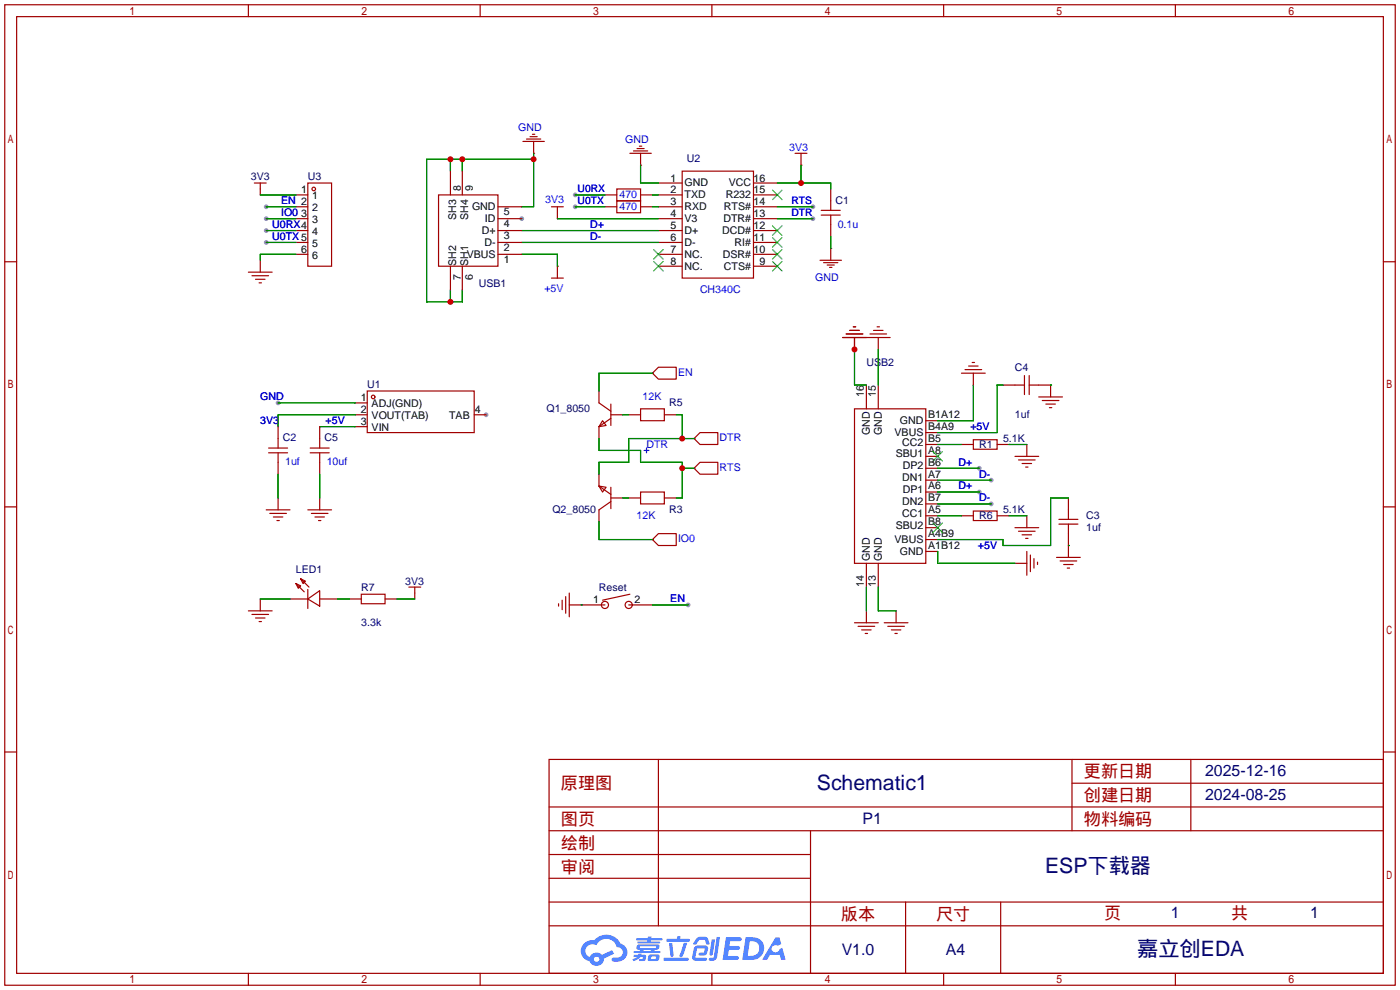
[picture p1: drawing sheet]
<svg xmlns="http://www.w3.org/2000/svg" width="299mm" height="212mm" viewBox="0 0 299 212" stroke-linecap="round" stroke-linejoin="round" font-family="sans-serif">
<g fill="#999">
<circle cx="111.5" cy="46.7" r=".51"/>
<circle cx="103.9" cy="88.6" r=".51"/>
<circle cx="173.7" cy="44.2" r=".51"/>
<circle cx="173.7" cy="46.7" r=".51"/>
<circle cx="122.9" cy="44.2" r=".51"/>
<circle cx="122.9" cy="41.7" r=".51"/>
<circle cx="56.9" cy="44.2" r=".51"/>
<circle cx="56.9" cy="46.7" r=".51"/>
<circle cx="56.9" cy="49.3" r=".51"/>
<circle cx="56.9" cy="51.8" r=".51"/>
<circle cx="59.4" cy="86.1" r=".51"/>
<circle cx="209.3" cy="100.1" r=".51"/>
<circle cx="209.3" cy="105.2" r=".51"/>
<circle cx="211.8" cy="102.6" r=".51"/>
<circle cx="211.8" cy="107.7" r=".51"/>
<circle cx="147.1" cy="129.3" r=".51"/>
</g>
<g fill="none" stroke="#a10000" stroke-width=".25">
<path d="M1 1h297.2v209.6h-297.2zM3.6 3.6h292.1v204.4h-292.1zM53.1 1v2.6M102.6 1v2.6M152.1 1v2.6M201.7 1v2.6M251.2 1v2.6M1 55.9h2.6M295.7 55.9h2.5M1 108.3h2.6M295.7 108.3h2.5M1 160.7h2.6"/>
<path d="M117.3 162.3h178.4v45.7h-178.4zM117.3 177.5h178.4M117.3 172.5h178.4M140.7 162.3v35.6M173.2 177.5v30.5M229.1 162.3v15.2M229.1 167.4h66.6M254.5 162.3v15.2M295.7 160.7h2.5M117.3 182.6h55.9M117.3 197.9h178.4M117.3 192.8h178.4"/>
<path d="M117.3 187.7h55.9M193.5 192.8v15.2M213.9 192.8v15.2M53.1 208v2.6M102.6 208v2.6M152.1 208v2.6M201.7 208v2.6M251.2 208v2.6"/>
</g>
<g fill="#5487ff">
<path d="M155.2 200.3h2.6a.48 .48 0 0 1 .7 .4 .48 .48 0 0 1-.6 .4h-1.8l-.2 1.1h1.9a.43 .43 0 0 1 .4 .4 .43 .43 0 0 1-.5 .4h-1.9l-.2 1.3h1.7a.45 .45 0 0 1 .5 .2 .45 .45 0 0 1-.1 .6h-3.3z"/>
<path d="M165.7 200.3h.9l.4 1.5-.8 .3a.84 .84 0 0 0-1.2 .3 .84 .84 0 0 0 .4 1.1 .84 .84 0 0 0 1.1-.4l.1-.2 .6-.3 .7 2.5h-1l-.2-1h-2.1l-.6 1h-1.1z"/>
<path d="M152.1 200.8h.7l-.5 3.1a.36 .36 0 0 1-.3 .3 .36 .36 0 0 1-.4-.3z"/>
<path d="M153.2 200.2h.7l-.6 4.3a1.13 1.13 0 0 1-1.8 .6l.2-.4h.7l.2-.2z"/>
<path d="M148.9 200.6l.6-.4h1a.77 .77 0 0 1 .9 .5l.3 1-.2 .2h-.5l-.3-.9-.2-.2-1 .1-.7 1-.6-.1-.1-.2z"/>
<path d="M148.4 202.4l.6-.3h1.7a.81 .81 0 0 1 .7 .5 .81 .81 0 0 1-.2 .8 .81 .81 0 0 1-.9 .8h-.7a.32 .32 0 0 1-.3-.3 .32 .32 0 0 1 .4-.3h.7l.2-.9-1.6 .1-.4 1.8 2.2 .1a.32 .32 0 0 1 .3 .4 .32 .32 0 0 1-.4 .2h-2.2l-.5-.3-.1-.5z"/>
<path d="M141.9 204.7h5a.33 .33 0 0 1 .3 .3 .33 .33 0 0 1-.3 .3h-4.9l-.2-.1z"/>
<path d="M146.1 201.5h.8l-.7 2a.98 .98 0 0 1-.7 1.1l-.3-.3z"/>
<path d="M143 201.6h.7l.3 2.5a.34 .34 0 0 1-.3 .4 .34 .34 0 0 1-.4-.3z"/>
<path d="M142.5 200.7h2.1l.3-.6h.6l-.1 .6h1.7a.32 .32 0 0 1 .4 .3 .32 .32 0 0 1-.4 .3h-4.5l-.2-.2z"/>
<path d="M135.5 204.1h.9l.1-.3h.6v.3h.8a.82 .82 0 0 1-.5 1.3h-.8v-.4l.7-.1 .1-.3a.68 .68 0 0 0-1 .4l-1.1 .4-.1-.4 .9-.5h-.7z"/>
<path d="M136 200.5h2.4l.1-.3h.7v.3h2.2l.2 .3-.2 .2h-2.3v.2h1.8l.2 .3-.2 .1h-4.5l-.1-.4h2l.1-.2h-2.3l-.1-.2z"/>
<path d="M159.4 200.3l-.8 4.9h1.7a2.5 2.5 0 0 0 3-2.5 2.5 2.5 0 0 0-3.1-2.4zM160.3 201.1a1.61 1.61 0 0 1 2 1.5 1.61 1.61 0 0 1-1.8 1.7h-.7z"/>
<path d="M136.2 202a.55 .55 0 0 0-.2 .8 .55 .55 0 0 0 .7 .2l.1 .3h-1.3v.3l5.4 .1 .3-.2-.2-.2h-1.2l.2-.3a.7 .7 0 0 0 .8-.3 .7 .7 0 0 0 0-.8l-4.2-.1zM136.8 202.3l3.3-.1 .1 .1-.2 .3h-3.2zM137.5 203h1.7l-.2 .3h-1.4z"/>
<path d="M138.6 204.2a1.05 1.05 0 0 0 0 1.2 2.91 2.91 0 0 0 2.2-.2 .98 .98 0 0 0 0-1.2h-1.6zM139.2 204.5l.9-.1 .1 .4-.2 .2-.8-.1z"/>
<path d="M124.9 201.6a2.23 2.23 0 0 0-.7 2.3 2.23 2.23 0 0 0 1.8 1.6 1.58 1.58 0 0 0 1.8 .9 1.58 1.58 0 0 0 1.3-1.5l2.2-1.1-.5-.7-2.1 1a1.65 1.65 0 0 0-2.7 .4 1.45 1.45 0 0 1-.8-1.9 1.45 1.45 0 0 1 2-.7l.3 .1a2.3 2.3 0 0 1 2.3-1.3 2.3 2.3 0 0 1 2 1.7 1.12 1.12 0 0 1 1.3 1 1.12 1.12 0 0 1-1.1 1.2h-.7a.45 .45 0 0 0-.6 .4 .45 .45 0 0 0 .5 .5 2.21 2.21 0 0 0 2.2-.5 2.21 2.21 0 0 0 .5-2.3 2.13 2.13 0 0 0-1.3-1.1 3.3 3.3 0 0 0-5.6-.7l-1.1 .1zM127 205a.57 .57 0 0 1 1.1 0 .57 .57 0 0 1-1.1 0z"/>
</g>
<path d="M137.7 96.3h1M138.2 95.8v1" fill="none" stroke="#00f" stroke-width=".25"/>
<g fill="none" stroke="#a10000" stroke-width=".25">
<path d="M54.4 39.1h2.5M55.6 39.1v2.6M65.8 39.1h5.1v17.8h-5.1zM96.3 36.6v5.1M98.8 36.6v5.1M111.8 30.2h4.5M112.5 29.7h3.1M113.3 29.2h1.5M113.8 28.7h.5M114 32.8h.1M114 30.2v2.6M134.6 32.8h4.6"/>
<path d="M135.4 32.3h3M136.1 31.8h1.6M136.7 31.2h.5M136.9 35.3h.1M136.9 32.8v2.5M140.7 39.1h5.1M145.8 36.6h15.2v22.8h-15.2zM161 39.1h5.1M169.9 32.8h2.6M171.2 35.3h.1M171.2 32.8v2.5M53.1 58.2h5.1"/>
<path d="M53.8 58.9h3.6M54.6 59.7h2M55.6 55.6v2.6M63.2 41.7h2.6M63.2 44.2h2.6M63.2 46.7h2.6M63.2 49.3h2.6M63.2 51.8h2.6M63.2 54.4h2.6M93.7 41.7h12.7v15.2h-12.7zM96.3 56.9v5.1M98.8 56.9v5.1"/>
<path d="M106.4 44.2h5.1M106.4 46.7h5.1M106.4 49.3h5.1M106.4 51.8h5.1M106.4 54.4h5.1M117.9 44.2h2.5M117.9 59.4h2.5M119.1 46.7h.1M119.1 56.9h.1M119.1 44.2v2.5M119.1 56.9v2.5M129.3 41.7h2.5"/>
<path d="M129.3 44.2h2.5M131.8 42.9h5.1v2.6h-5.1zM131.8 40.4h5.1v2.5h-5.1zM136.9 41.7h2.5M136.9 44.2h2.5M140.7 41.7h5.1M140.7 44.2h5.1M140.7 46.7h5.1M140.7 49.3h5.1M140.7 51.8h5.1M140.7 54.4h5.1M140.7 56.9h5.1"/>
<path d="M161 41.7h5.1M161 44.2h5.1M161 46.7h5.1M161 49.3h5.1M161 51.8h5.1M161 54.4h5.1M161 56.9h5.1M175.3 55.6h4.5M175.5 46h4.1M175.5 45h4.1M176 56.1h3.1M176.8 56.6h1.5"/>
<path d="M177.3 57.2h.5M177.5 53.1h.1M177.5 40.4v4.6M177.5 46v4.5M177.5 53.1v2.5M55.4 60.5h.5M139.4 79.8l1.3-1.3h3.8v2.5h-3.8zM139.4 79.8h.1M180.1 72.1h10.1M180.8 71.4h3.6M181.6 70.6h2M182.4 69.8h.5"/>
<path d="M182.6 72.1v2.6M185.9 71.4h3.6M186.7 70.6h2M187.5 69.8h.5M187.7 72.1v2.6M205.5 79.8h5.1M206.2 79h3.6M207 78.2h2M207.8 77.5h.5M208 79.8v2.5M57.4 96.8h4.1M57.4 95.8h4.1"/>
<path d="M59.4 91.2v4.6M59.4 96.8v4.5M66.3 96.8h4.1M66.3 95.8h4.1M68.3 91.2v4.6M68.3 96.8v4.5M75.9 88.6h2.6M75.9 86.1h2.6M75.9 91.2h2.6M78.5 83.6h22.8v8.9h-22.8zM101.3 88.6h2.6M128 83.6v2.5l2.6 1.8"/>
<path d="M128 91.2v2.5M128.8 89.9l.7 1-1.5 .3zM130.6 86.4v4.5M130.6 89.4l-2.6 1.8M130.6 88.6h2.5M134.4 88.6h2.5M136.9 87.4h5.1v2.5h-5.1zM142 88.6h2.5M148.3 93.7h.1M149.6 92.5h3.8v2.5h-3.8l-1.3-1.3zM149.6 98.8h3.8v2.5h-3.8l-1.3-1.2zM182.6 87.4h15.3v33h-15.3z"/>
<path d="M185.2 82.3v5.1M187.7 82.3v5.1M197.9 97.5h2.5M197.9 92.5h2.5M197.9 89.9h2.5M197.9 95h2.5M205.5 95h2.5M208 94h5.1v2h-5.1zM213.1 95h2.5M214.4 82.3h4.5M216.9 97.5h5.1M217.7 98.3h3.5"/>
<path d="M218.4 99.1h2.1M218.9 80.3v4M219.2 99.8h.5M219.5 95v2.5M220 82.3h4.5v2.5M220 80.3v4M222 84.8h5.1M222.8 85.6h3.5M223.5 86.4h2.1M224.3 87.1h.5M56.9 109h5.1M57.7 109.7h3.5"/>
<path d="M58.4 110.5h2.1M59.2 111.3h.5M59.4 106.4v2.6M65.8 109h5.1M66.5 109.7h3.6M67.3 110.5h2M68.1 111.3h.5M68.3 106.4v2.6M128 103.9l1.5 .2-.7 1.1zM128 101.3v2.6M128 103.9l2.6 1.8M130.6 104.1v4.6"/>
<path d="M130.6 107.2l-2.6 1.8v2.5M130.6 106.4h2.5M134.4 106.4h2.5M136.9 105.2h5.1v2.5h-5.1zM139.4 115.3l1.3-1.3h3.8v2.6h-3.8zM139.4 115.3h.1M142 106.4h2.5M148.3 100.1h.1M197.9 117.9h2.5M197.9 115.3h2.5M197.9 110.2h2.5M197.9 105.2h2.5"/>
<path d="M197.9 102.6h2.5M197.9 100.1h2.5M197.9 107.7h2.5M197.9 112.8h2.5M205.5 110.2h2.5M208 109.2h5.1v2.1h-5.1zM213.1 110.2h2.5M216.9 112.8h5.1M217.7 113.5h3.5M218.4 114.3h2.1M219.2 115.1h.5M219.5 110.2v2.6"/>
<path d="M219.5 117.9v5M220.2 118.6v3.6M221 119.4v2M225.8 119.1h5.1M226.3 112h4.1M226.3 111h4.1M226.6 119.9h3.5M228.3 106.4v4.6M228.3 112v7.1M53.1 130.6h5.1M53.8 131.3h3.6M54.6 132.1h2"/>
<path d="M55.4 132.8h.5M55.6 128v2.6M62 128h3.8M63.2 124.7l1.1 .5-.5 .5zM63.2 124.7l1.8 1.8M64.3 123.7l1 .5-.5 .5zM64.3 123.7l1.7 1.8M65.8 128l2.5-1.8v3.3zM65.8 126v4M68.3 128h3.8M74.7 128h2.5M77.2 127h5.1v2h-5.1z"/>
<path d="M82.3 128h2.5M87.4 125.5h2.5M88.6 125.5v2.5M119.4 129v.5M120.1 128.3v2M120.9 127.5v3.6M121.7 129.3h7.6M121.7 126.7v5.1M134.4 129.3h5M134.6 127l-5.8 1.3M182.6 133.1h5.1M183.4 133.9h3.5"/>
<path d="M184.1 134.6h2.1M184.9 135.4h.5M185.2 120.4v5.1M185.2 130.6v2.5M187.7 120.4v5.1M189 133.1h5.1M189.7 133.9h3.6M190.5 134.6h2M191.3 135.4h.5M191.5 130.6v2.5M216.9 120.4h2.6M221.7 120.1v.5"/>
<path d="M227.3 120.6h2.1M228.1 121.4h.5"/>
<circle cx="67.1" cy="40.4" r=".38"/>
<circle cx="79.8" cy="84.8" r=".38"/>
<circle cx="129.3" cy="129.3" r=".76"/>
<circle cx="134.4" cy="129.3" r=".76"/>
</g>
<g fill="none" stroke="#3c3" stroke-width=".25">
<path d="M139.7 55.9l2 2M139.7 53.3l2 2.1M141.7 55.9l-2 2M141.7 53.3l-2 2.1M165.1 40.6l2 2.1M165.1 48.3l2 2M165.1 50.8l2 2M165.1 53.3l2 2.1M165.1 55.9l2 2M167.1 40.6l-2 2.1M167.1 48.3l-2 2M167.1 50.8l-2 2"/>
<path d="M167.1 53.3l-2 2.1M167.1 55.9l-2 2M199.4 96.5l2 2.1M201.4 96.5l-2 2.1M199.4 111.8l2 2M201.4 111.8l-2 2"/>
</g>
<g fill="none" stroke="#008700" stroke-width=".25">
<path d="M96.3 34v2.6M98.8 34v2.6M114 32.8v11.4h-2.5M114 34h-22.8v30.5h7.6v-2.5M136.9 35.3v3.8h3.8M166.1 39.1h11.4v1.3M171.2 35.3v3.8M55.6 41.7h7.6M56.9 44.2h6.3M56.9 46.7h6.3M56.9 49.3h6.3M56.9 51.8h6.3"/>
<path d="M63.2 54.4h-7.6v1.2M111.5 49.3h29.2M111.5 51.8h29.2M111.5 54.4h7.6v2.5M119.1 46.7h21.6M122.9 44.2h6.4M122.9 41.7h6.4M139.4 44.2h1.3M139.4 41.7h1.3M166.1 44.2h7.6M166.1 46.7h7.6M177.5 50.5v2.6"/>
<path d="M96.3 62v2.5M139.4 79.8h-11.4v3.8M182.6 74.7v7.6h2.6M187.7 74.7v7.6M59.4 86.1h16.5M68.3 91.2h7.6M75.9 88.6h-16.5v2.6M128 93.7v2.6h8.9v2.5h8.9v7.6h-1.3M133.1 88.6h1.3M144.5 88.6h1.3v5.1M148.3 93.7h-13.9v5.1h-6.4v2.5M200.4 95h5.1"/>
<path d="M208 82.3v7.6h-7.6M214.4 82.3h-1.3v10.2h-12.7M215.6 95h3.9M224.5 82.3h.1M59.4 101.3v5.1M68.3 101.3v5.1M128 111.5v3.8h11.4M133.1 106.4h1.3M145.8 100.1h2.5M200.4 110.2h5.1M200.4 117.9v2.5h16.5M200.4 100.1h8.9"/>
<path d="M200.4 105.2h8.9M200.4 102.6h11.4M200.4 107.7h11.4M215.6 110.2h3.9M228.3 116.6h.1M228.3 106.4h-3.8v10.2h-10.1v-1.3h-14M55.6 128h6.4M72.1 128h2.6M84.8 128h3.8M124.2 129.3h.1M139.4 129.3h7.7M185.2 125.5v5.1"/>
<path d="M187.7 125.5v5.1h3.8"/>
</g>
<g fill="#c00">
<circle cx="171.2" cy="39.1" r=".63"/>
<circle cx="114" cy="34" r=".63"/>
<circle cx="98.8" cy="34" r=".63"/>
<circle cx="96.3" cy="34" r=".63"/>
<circle cx="96.3" cy="64.5" r=".63"/>
<circle cx="145.8" cy="100.1" r=".63"/>
<circle cx="145.8" cy="93.7" r=".63"/>
<circle cx="182.6" cy="74.7" r=".63"/>
</g>
<g font-size="4.5" fill="#000080">
<text x="174.6" y="168.8">Schematic1</text>
<text x="223.4" y="186.6">ESP下载器</text>
<text x="243" y="204.4">嘉立创EDA</text>
</g>
<g font-size="3.7" fill="#a00000">
<text x="231.6" y="166.2">更新日期</text>
<text x="119.9" y="168.7">原理图</text>
<text x="231.6" y="171.2">创建日期</text>
<text x="119.9" y="176.3">图页</text>
<text x="231.6" y="176.3">物料编码</text>
<text x="119.9" y="181.4">绘制</text>
<text x="119.9" y="186.5">审阅</text>
<text x="179.7" y="196.6">版本</text>
<text x="200" y="196.6">尺寸</text>
<text x="236" y="196.4">页</text>
<text x="263.1" y="196.4">共</text>
</g>
<g font-size="3.4" fill="#000080">
<text x="257.6" y="165.9">2025-12-16</text>
<text x="257.6" y="171">2024-08-25</text>
<text x="184.4" y="176.1">P1</text>
<text x="250.3" y="196.2">1</text>
<text x="280" y="196.2">1</text>
<text x="179.9" y="204">V1.0</text>
<text x="202.1" y="204">A4</text>
</g>
<g font-size="2.3" fill="#00f">
<text x="110.7" y="28.1">GND</text>
<text x="133.6" y="30.5">GND</text>
<text x="168.7" y="32.3">3V3</text>
<text x="60.1" y="43.7">EN 2</text>
<text x="60.1" y="46.2">IO0</text>
<text x="116.5" y="43.5">3V3</text>
<text x="132.4" y="44.8">470</text>
<text x="132.4" y="42.3">470</text>
<text x="58.2" y="48.7">U0RX4</text>
<text x="58.2" y="51.3">U0TX 5</text>
<text x="126.1" y="48.7">D+</text>
<text x="126.1" y="51.3">D-</text>
<text x="179" y="48.6">0.1u</text>
<text x="116.3" y="62.4">+5V</text>
<text x="149.6" y="62.7">CH340C</text>
<text x="174.2" y="60.1">GND</text>
<text x="144.9" y="80.3">EN</text>
<text x="55.6" y="85.6">GND</text>
<text x="137.3" y="85.5">12K</text>
<text x="55.6" y="90.6">3V3</text>
<text x="69.6" y="90.6">+5V</text>
<text x="138.2" y="95.7">DTR</text>
<text x="153.8" y="94.3">DTR</text>
<text x="207.4" y="91.9">+5V</text>
<text x="60.9" y="99.4">1uf</text>
<text x="69.8" y="99.4">10uf</text>
<text x="153.8" y="100.6">RTS</text>
<text x="204.9" y="99.5">D+</text>
<text x="204.9" y="104.6">D+</text>
<text x="209.3" y="102.1">D-</text>
<text x="209.3" y="107.2">D-</text>
<text x="136" y="110.9">12K</text>
<text x="144.9" y="115.9">IO0</text>
<text x="209" y="117.3">+5V</text>
<text x="143.3" y="128.7">EN</text>
</g>
<g font-size="2.3" fill="#000080">
<text x="146.8" y="34.7">U2</text>
<text x="53.6" y="38.6">3V3</text>
<text x="65.8" y="38.6">U3</text>
<text x="178.6" y="43.6">C1</text>
<text x="102.3" y="61.4">USB1</text>
<text x="78.5" y="83">U1</text>
<text x="185.2" y="78.2">USB2</text>
<text x="216.9" y="79.2">C4</text>
<text x="116.8" y="88">Q1_8050</text>
<text x="143" y="86.7">R5</text>
<text x="216.9" y="89.4">1uf</text>
<text x="60.5" y="94.4">C2</text>
<text x="69.4" y="94.4">C5</text>
<text x="209.3" y="95.7">R1</text>
<text x="214.4" y="94.5">5.1K</text>
<text x="118.1" y="109.6">Q2_8050</text>
<text x="143" y="109.6">R3</text>
<text x="209.3" y="111">R6</text>
<text x="214.4" y="109.7">5.1K</text>
<text x="232.2" y="111">C3</text>
<text x="232.2" y="113.5">1uf</text>
<text x="63.2" y="122.4">LED1</text>
<text x="86.6" y="124.9">3V3</text>
<text x="77.2" y="126.2">R7</text>
<text x="128" y="126.2">Reset</text>
<text x="77.2" y="133.8">3.3k</text>
</g>
<g font-size="2.3">
<text x="64.4" y="41.3">1</text>
<text x="98.5" y="40.9" transform="rotate(-90 98.5 40.9)">8</text>
<text x="101.1" y="40.9" transform="rotate(-90 101.1 40.9)">9</text>
<text x="143.3" y="41.3">2</text>
<text x="143.3" y="38.8">1</text>
<text x="146.3" y="39.8">GND</text>
<text x="155.7" y="39.8">VCC</text>
<text x="161" y="38.8">16</text>
<text x="161" y="41.3">15</text>
<text x="64.4" y="46.4">3</text>
<text x="66.7" y="42.6">1</text>
<text x="66.7" y="45.2">2</text>
<text x="66.7" y="47.7">3</text>
<text x="97.5" y="47.1" transform="rotate(-90 97.5 47.1)">SH3</text>
<text x="100" y="47.1" transform="rotate(-90 100 47.1)">SH4</text>
<text x="100.9" y="44.9">GND</text>
<text x="103.6" y="47.5">ID</text>
<text x="107.7" y="46">5</text>
<text x="143.3" y="46.4">4</text>
<text x="143.3" y="43.9">3</text>
<text x="146.3" y="47.4">V3</text>
<text x="146.3" y="44.9">RXD</text>
<text x="146.3" y="42.4">TXD</text>
<text x="154.6" y="47.4">DTR#</text>
<text x="154.7" y="44.9">RTS#</text>
<text x="155.1" y="42.4">R232</text>
<text x="161" y="43.9">14</text>
<text x="161" y="46.4">13</text>
<text x="66.7" y="50.2">4</text>
<text x="66.7" y="52.8">5</text>
<text x="103" y="50">D+</text>
<text x="103.5" y="52.6">D-</text>
<text x="107.7" y="53.6">2</text>
<text x="107.7" y="51">3</text>
<text x="107.7" y="48.5">4</text>
<text x="143.3" y="51.5">6</text>
<text x="143.3" y="49">5</text>
<text x="146.3" y="52.5">D-</text>
<text x="146.3" y="50">D+</text>
<text x="154.4" y="50">DCD#</text>
<text x="157" y="52.5">RI#</text>
<text x="161" y="49">12</text>
<text x="161" y="51.5">11</text>
<text x="64.4" y="54">6</text>
<text x="66.7" y="55.3">6</text>
<text x="97.5" y="56.9" transform="rotate(-90 97.5 56.9)">SH2</text>
<text x="98.5" y="59.9" transform="rotate(-90 98.5 59.9)">7</text>
<text x="99.7" y="55.1">VBUS</text>
<text x="100" y="56.9" transform="rotate(-90 100 56.9)">SH1</text>
<text x="101.1" y="59.9" transform="rotate(-90 101.1 59.9)">6</text>
<text x="107.7" y="56.1">1</text>
<text x="143.3" y="56.6">8</text>
<text x="143.3" y="54">7</text>
<text x="146.3" y="57.6">NC.</text>
<text x="146.3" y="55.1">NC.</text>
<text x="154.5" y="55.1">DSR#</text>
<text x="154.7" y="57.6">CTS#</text>
<text x="161" y="54">10</text>
<text x="162.3" y="56.6">9</text>
<text x="77.1" y="85.8">1</text>
<text x="77.1" y="88.3">2</text>
<text x="79.4" y="87.1">ADJ(GND)</text>
<text x="79.4" y="89.6">VOUT(TAB)</text>
<text x="96" y="89.6">TAB</text>
<text x="101.5" y="88.3">4</text>
<text x="184.6" y="84.8" transform="rotate(-90 184.6 84.8)">16</text>
<text x="187.2" y="84.8" transform="rotate(-90 187.2 84.8)">15</text>
<text x="198.4" y="89.4">B1A12</text>
<text x="77.1" y="90.9">3</text>
<text x="79.4" y="92.1">VIN</text>
<text x="185.9" y="92.9" transform="rotate(-90 185.9 92.9)">GND</text>
<text x="188.4" y="92.9" transform="rotate(-90 188.4 92.9)">GND</text>
<text x="191.2" y="93.2">VBUS</text>
<text x="192.3" y="90.6">GND</text>
<text x="192.8" y="95.2">CC2</text>
<text x="198.4" y="91.9">B4A9</text>
<text x="198.4" y="94.5">B5</text>
<text x="191.4" y="97.8">SBU1</text>
<text x="192.9" y="100.3">DP2</text>
<text x="198.4" y="97">A8</text>
<text x="198.4" y="99.5">B6</text>
<text x="192.8" y="102.8">DN1</text>
<text x="192.8" y="107.9">DN2</text>
<text x="192.9" y="105.4">DP1</text>
<text x="198.4" y="104.6">A6</text>
<text x="198.4" y="102.1">A7</text>
<text x="198.4" y="107.2">B7</text>
<text x="191.4" y="113">SBU2</text>
<text x="192.8" y="110.5">CC1</text>
<text x="198.4" y="109.7">A5</text>
<text x="198.4" y="112.2">B8</text>
<text x="185.9" y="119.9" transform="rotate(-90 185.9 119.9)">GND</text>
<text x="188.4" y="119.9" transform="rotate(-90 188.4 119.9)">GND</text>
<text x="191.2" y="116">VBUS</text>
<text x="192.3" y="118.6">GND</text>
<text x="198.4" y="117.3">A1B12</text>
<text x="198.4" y="114.8">A4B9</text>
<text x="184.6" y="125.5" transform="rotate(-90 184.6 125.5)">14</text>
<text x="187.2" y="125.5" transform="rotate(-90 187.2 125.5)">13</text>
<text x="126.8" y="129">1</text>
<text x="135.6" y="129">2</text>
</g>
<g font-size="2.2" fill="#00f">
<text x="123.4" y="41">U0RX</text>
<text x="123.4" y="43.5">U0TX</text>
<text x="169.2" y="43.5">RTS</text>
<text x="169.2" y="46.1">DTR</text>
</g>
</svg>
